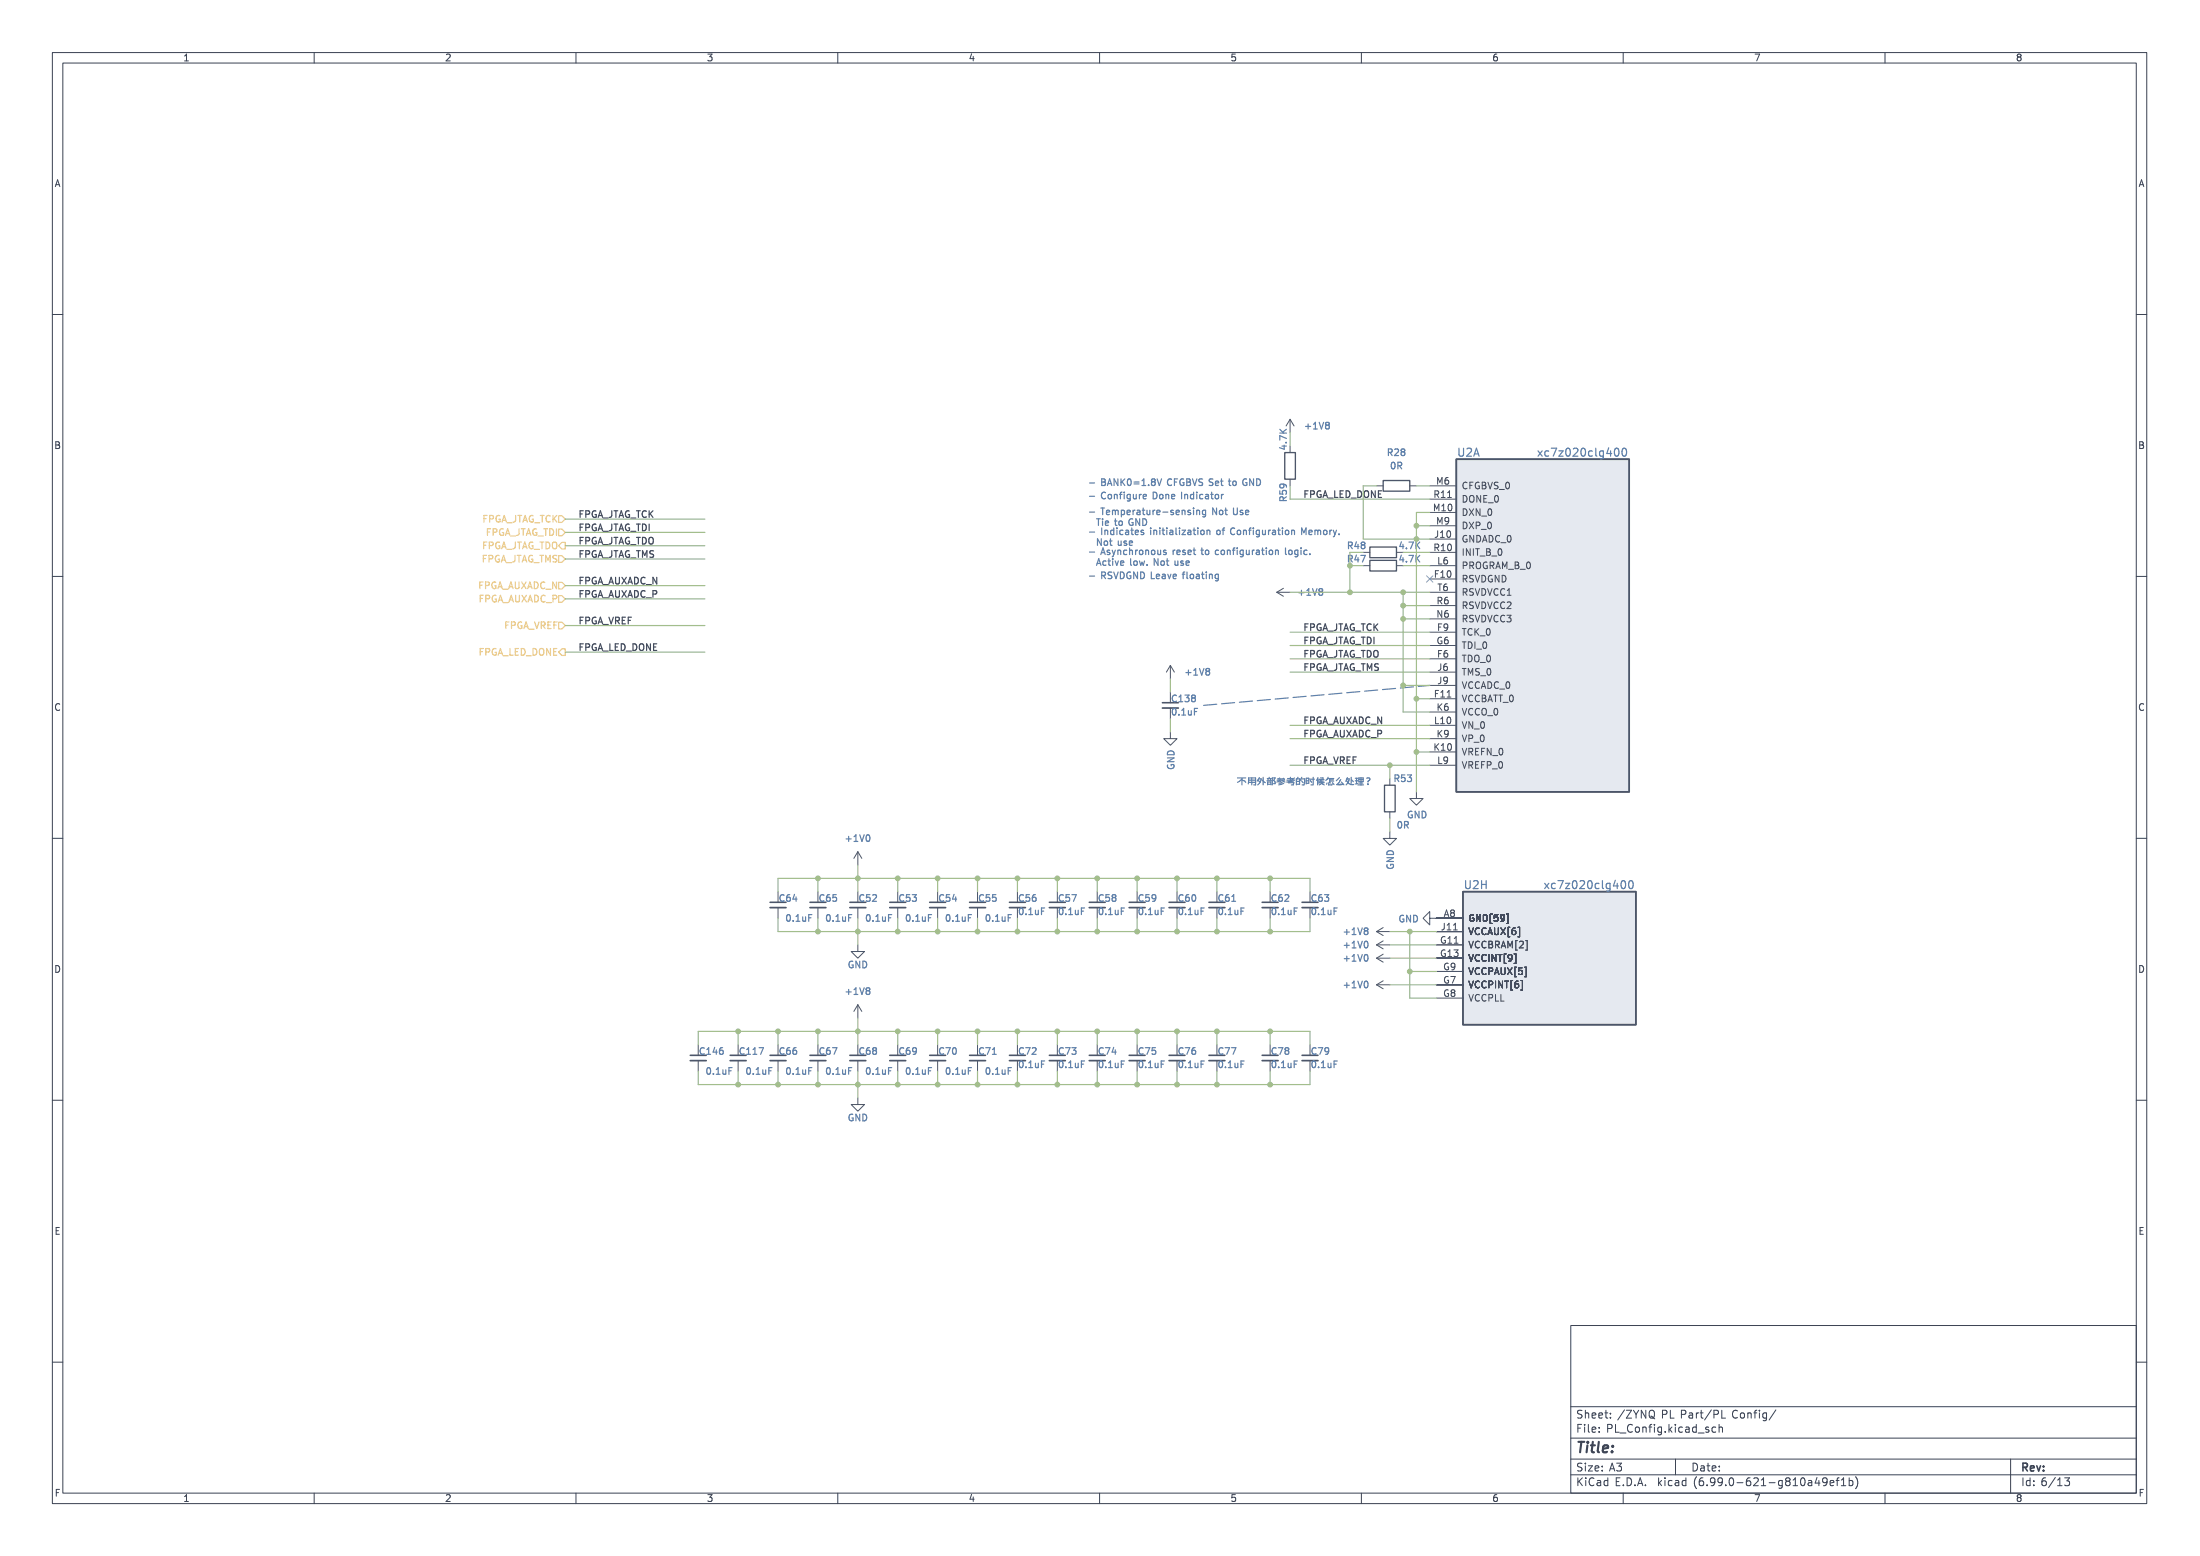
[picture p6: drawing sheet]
<svg xmlns="http://www.w3.org/2000/svg" width="420mm" height="297mm" viewBox="0 0 420 297" stroke-linecap="round" stroke-linejoin="round" font-family="sans-serif">
<g fill="none" stroke="#3b4252" stroke-width=".19">
<path d="M10 10h400v277h-400zM12 12h396v273h-396zM60 10v2M110 10v2M160 10v2M210 10v2M260 10v2M310 10v2M360 10v2M10 60h2M408 60h2M10 110h2"/>
<path d="M408 110h2M10 160h2M408 160h2M10 210h2M408 210h2M300 253h108v32h-108zM10 260h2M300 278.5h108M300 274.5h108M300 268.5h108M308.7 279.3h1l-.5 .6M309.4 279.9l.3 .3v.3l-.3 .3"/>
<path d="M320 278.5v3M326.3 272.5l-.3-.1-.3 .2 .1 .2 .5 .2v.3h-.6M327.7 272.5l-.5-.1-.2 .3 .1 .6h.6M328.3 272.6l.2-.2 .4 .1 .1 .9M328.3 271.9v1.5M332.5 269.8l.4-.1 .3 .3-.2 .6h-.5M333.8 269.9l.2-.2 .4 .1v.9M333.8 269.7v1M334.9 269.7h.6M335.5 269.2l-.3 .2v1.3M336 269.2v.2M336 269.7v1"/>
<path d="M337.4 269.8l-.5-.1-.2 .3 .1 .6h.6M337.4 269.7v1.2l-.3 .3-.4-.1M339.2 269.1l-1.3 2M384 278.5v6.5M408 260h2M60 285v2M110 285v2M160 285v2M210 285v2M260 285v2M300 281.5h108M310 285v2"/>
<path d="M345.4 282.7h.5l.1 .9M346 283h-.5a.29 .29 0 0 0-.2 .3 .29 .29 0 0 0 .2 .3l.5-.1M347 282l-.3 1.1h.9M347.4 282.6v1M348.9 282.8l-.2 .2h-.5l-.1-.2 .1-.6 .5-.1 .2 .2a.99 .99 0 0 1-.4 1.3h-.3M349.5 283.1l.7-.1v-.3l-.5-.1-.2 .2 .1 .7h.6M350.7 282.6h.5M351.2 282.1l-.3 .2v1.3M351.7 283.6h.8M351.7 282.5l.4-.4v1.5M353.2 282.7l.4-.1 .3 .3-.2 .6h-.5M353.2 282.1v1.5"/>
<path d="M354.4 281.9a1.73 1.73 0 0 1 0 2.3M360 285v2M393 283.6h.8M394.3 282.1h.9l-.5 .6 .5 .1v.7l-.2 .1-.7-.1"/>
</g>
<g fill="none" stroke="#4c566a" stroke-width=".33">
<path d="M222 135.2h3M147.1 173.3h3M154.7 173.3h3M162.3 173.3h3.1M169.9 173.3h3.1M177.5 173.3h3.1M185.2 173.3h3M192.8 173.3h3M200.4 173.3h3.1M208 173.3h3.1M215.6 173.3h3.1M223.3 173.3h3"/>
<path d="M230.9 173.3h3M241 173.3h3.1M248.7 173.3h3M131.8 202.5h3.1M139.4 202.5h3.1M147.1 202.5h3M154.7 202.5h3M162.3 202.5h3.1M169.9 202.5h3.1M177.5 202.5h3.1M185.2 202.5h3M192.8 202.5h3"/>
<path d="M200.4 202.5h3.1M208 202.5h3.1M215.6 202.5h3.1M223.3 202.5h3M230.9 202.5h3M241 202.5h3.1M248.7 202.5h3"/>
</g>
<g fill="none" stroke="#4c566a" stroke-width=".3">
<path d="M278.1 87.7h33v63.5h-33zM222 134.1h3M147.1 172.2h3M154.7 172.2h3M162.3 172.2h3.1M169.9 172.2h3.1M177.5 172.2h3.1M185.2 172.2h3M192.8 172.2h3M200.4 172.2h3.1M208 172.2h3.1M215.6 172.2h3.1"/>
<path d="M223.3 172.2h3M230.9 172.2h3M241 172.2h3.1M248.7 172.2h3M279.4 170.2h33v25.4h-33zM131.8 201.5h3.1M139.4 201.5h3.1M147.1 201.5h3M154.7 201.5h3M162.3 201.5h3.1M169.9 201.5h3.1M177.5 201.5h3.1"/>
<path d="M185.2 201.5h3M192.8 201.5h3M200.4 201.5h3.1M208 201.5h3.1M215.6 201.5h3.1M223.3 201.5h3M230.9 201.5h3M241 201.5h3.1M248.7 201.5h3"/>
</g>
<g fill="none" stroke="#4c566a" stroke-width=".19">
<path d="M246.4 80v2.6M246.4 85.1v1.3M246.4 91.5v1.2M246.4 80l-.8 1.3M246.4 80l.7 1.3M262.9 92.7h1.3M269.2 92.7h1.3M273 97.8h5.1M273 92.7h5.1M273 95.3h5.1M243.8 113.1h2.6M243.8 113.1l1.3 .7"/>
<path d="M245.1 112.3l-1.3 .8M260.3 108h1.3M260.3 105.4h1.3M266.7 108h1.3M266.7 105.4h1.3M273 110.5h5.1M273 102.9h5.1M273 108h5.1M273 100.4h5.1M273 118.1h5.1M273 105.4h5.1M273 115.6h5.1"/>
<path d="M273 113.1h5.1M223.5 139.7v1.3h1.3l-1.3 1.3-1.3-1.3h1.3M223.5 127l-.7 1.3M223.5 127v2.6M223.5 127l.8 1.3M273 133.4h5.1M273 125.8h5.1M273 120.7h5.1M273 123.2h5.1M273 128.3h5.1M273 130.8h5.1M273 135.9h5.1"/>
<path d="M273 138.5h5.1M265.4 158.8v1.3h1.3l-1.3 1.2-1.2-1.2h1.2M265.4 148.6v1.3M265.4 155v1.2M270.5 151.2v1.2h1.3l-1.3 1.3-1.3-1.3h1.3M273 143.5h5.1M273 141h5.1M273 146.1h5.1M148.6 173.3v2M156.2 173.3v2M163.8 162.6v2.5M163.8 173.3v2"/>
<path d="M163.8 162.6l-.7 1.3M163.8 162.6l.8 1.3M171.4 173.3v2M179.1 173.3v2M186.7 173.3v2M262.9 177.8l1.3 .8M262.9 177.8h2.5M264.2 179.6l-1.3 .8M264.2 177.1l-1.3 .7M273 175.3v-1.3l-1.2 1.3 1.2 1.3v-1.3h6.4M274.3 177.8h5.1M163.8 180.4v1.2h1.3l-1.3 1.3-1.2-1.3h1.2"/>
<path d="M163.8 191.8v2.5M163.8 191.8l-.7 1.3M163.8 191.8l.8 1.3M262.9 188l1.3 .8M262.9 188h2.5M262.9 180.4l1.3 .7M262.9 180.4h2.5M262.9 182.9l1.3 .8M262.9 182.9h2.5M264.2 187.2l-1.3 .8M264.2 182.2l-1.3 .7M274.3 188h5.1"/>
<path d="M274.3 180.4h5.1M274.3 182.9h5.1M274.3 185.5h5.1M274.3 190.5h5.1M133.3 202.5v2M141 202.5v2M148.6 202.5v2M156.2 202.5v2M163.8 209.6v1.3h1.3l-1.3 1.2-1.2-1.2h1.2M163.8 202.5v2M171.4 202.5v2M179.1 202.5v2"/>
<path d="M186.7 202.5v2"/>
</g>
<path d="M245.4 86.4h2v5.1h-2zM264.2 91.7h5v2.1h-5zM261.6 104.4h5.1v2.1h-5.1zM261.6 107h5.1v2h-5.1zM264.4 149.9h2v5.1h-2z" fill="none" stroke="#4c566a" stroke-width=".25"/>
<g fill="#e5e9f0" stroke="#e5e9f0" stroke-width=".19">
<path d="M278.1 87.7h33v63.5h-33z"/>
<path d="M279.4 170.2h33v25.4h-33z"/>
</g>
<g fill="none" stroke="#5e81ac" stroke-width=".23">
<path d="M218.3 99v1.3M218.9 99.2l.1 .6-.3 .4M229.7 94.4h-.4l-.2 .2 .1 .6h.5M230.3 94.4h.4l.1 .8M230.8 94.7h-.4l-.2 .2 .2 .3h.4M231.2 94.4h.5M231.4 94v1l.3 .2M232.1 94.5l.2-.1 .4 .1v.5l-.1 .2h-.3l-.2-.1zM232.9 97.5l.2-.1 .4 .1v.5l-.1 .2h-.3l-.2-.1zM233.3 94.4v.8M233.6 94.4l-.3 .2M233.9 97.4h.5"/>
<path d="M234.1 97v1.1l.3 .1M235.6 97v1l.2 .2h.4l.1-.2v-1M237.3 97.5l-.3-.1-.2 .2 .1 .2 .4 .1v.3h-.5M237.9 97.8l.6-.1-.1-.2-.3-.1-.2 .2v.6h.5M238.1 91.5a.59 .59 0 0 0-.8 .6 .59 .59 0 0 0 .8 .5v-.5h-.2M239.4 91.4v1.3l-.7-1.3v1.3M240 91.4a.64 .64 0 0 1 .7 .7 .64 .64 0 0 1-.7 .6zM293.7 86.1l.8 1M294.5 86.1l-.8 1M309.9 85.7l.2-.1a.81 .81 0 0 1 .6 .7 .81 .81 0 0 1-.6 .8l-.2-.2-.1-.4zM215 103.7l.2 .2-.1 .2M215 103.3h.1"/>
<path d="M215.7 103.7l.6-.1-.1-.3h-.5v.8M224.4 107.1l.1 .8h.3l.1-.1M224.9 107.1v.8M226 107.1h-.3l-.2 .2 .1 .1 .4 .2v.3h-.5M226.5 107.5l.6-.1v-.3h-.4l-.2 .2 .1 .6h.5M229.5 109.6h.5M229.7 109.2v1.1l.3 .2M230.4 109.2v.1M230.4 109.6v.9M231 109.7l.2-.1 .3 .1v.8M231 109.6v.9M232.7 109.7l-.4-.1-.2 .3 .1 .5h.5"/>
<path d="M232.7 109.6v1l-.3 .3-.3-.1M241.8 104.6v.1M242.4 105.1l.2-.1 .4 .1 .1 .5-.2 .2-.3 .1-.2-.2zM243.6 105.1l.2-.1 .3 .1v.8M243.6 105v.9M245.5 104.6v1.1l.2 .2M246.1 101.3v.6M246.2 105.1l.2-.1 .3 .1 .1 .5-.1 .2-.3 .1-.2-.2zM246.7 101.2v.9M246.7 101.3l.2-.1 .3 .1v.8M247.9 105.1l-.4-.1-.2 .3 .1 .5h.5M247.9 105v1.1l-.3 .2-.3-.1"/>
<path d="M248.5 104.6v.1M248.5 105v.9M248.6 102.1v-1.3l.4 .9 .4-.9v1.3M249.6 105.1l-.3-.1-.3 .3 .1 .5h.5M250 101.6l.6-.1-.1-.2-.3-.1-.2 .2v.6h.5M250.2 105.7v.2M251.1 101.3l.4-.1 .2 .2M251.1 101.2v.9M251.7 101.4l.2-.2 .3 .1v.8M251.7 101.4v.7M252.8 101.3l.2-.1 .4 .1v.5l-.1 .2-.3 .1-.2-.2zM254 101.2v.9"/>
<path d="M254.3 101.2l-.3 .3M254.6 101.2l.3 .9M254.9 102.1l-.3 .4M255.2 101.2l-.3 .9M255.7 101.9v.2M236.3 148.5h1.6M237.2 148.7v1.1M237.2 148.6l-.9 .8M237.2 148.9l.5 .2 .2 .3M238.4 149.7l.1-1.2h1.3v1.3h-.4M238.5 148.9h1.3M238.5 149.4h1.3"/>
<path d="M239.1 148.5v1.3M240.3 149l.3 .3M240.5 148.7h.4l-.2 .6-.5 .5M240.5 148.4l-.4 .7M241 148.9l.7 .5M241.2 148.4v1.4M242 149.1h.9M242 148.6h.8M242.1 149.7h.6M242.1 149.8v-.5h.6l.1 .5M242.1 148.7l.1 .2M242.4 148.4v.2"/>
<path d="M242.7 148.7l-.1 .3M243.2 149.6h.3v-.4l-.3-.2 .3-.5h-.5v1.3M243.9 148.9h1.5M244 148.7h1.2M244.4 148.5l-.2 .2M244.5 148.8l-.3 .4-.4 .1M244.7 149.1l-.4 .2M244.9 148.9l.5 .4M244.9 149.3l-.6 .2M245.1 148.6l.2 .2M245.2 149.5l-1 .3M245.8 148.9h1.5"/>
<path d="M245.9 148.6h1M246.1 149.4h1l-.1 .4h-.4M246.2 149.2l-.1 .3M246.4 148.4v.5M247 149.1l-.8 .1M247.2 148.5l-1.2 .8h-.3M247.6 149.7h.6v-1h-.6v1.1M247.6 149.2h.6M247.9 148.4l-.1 .3M248.5 148.7h.7l-.2 1.1h-.3M248.6 149.1l.3 .3M248.6 148.4l-.3 .6"/>
<path d="M249.5 149.1h.4M249.5 149.5h.4v-.9h-.4v1.1M250.1 148.7h.9M250.2 149l.3 .4M250.4 149.8h.3M250.8 148.4v1.4M251.6 148.7v1.1M251.7 148.4l-.2 .6M251.9 148.7v.8M251.9 149.4h1M251.9 148.8h1M252.1 149.1h.8"/>
<path d="M252.2 148.5h.5v.3M252.2 148.9l-.1 .4M252.4 149.4l.1 .2 .4 .2M252.4 149.1v.4l-.5 .3M253.5 149.5l-.2 .2M253.5 148.7l-.3 .3M253.6 148.6h1.1M253.6 148.4l-.1 .4M253.8 149.5v.3M253.8 149.4l.3 .1M253.9 149.1h.8M253.9 148.9h.8"/>
<path d="M253.9 148.6v.7M254.4 149.7v.1h-.7M254.5 149.4l.3 .4M255.3 149.8h1.1M255.8 149.3l-.5 .5M255.8 148.4l-.6 .7M255.9 149.7h.7M255.9 149l-.1 .2M256.1 148.8l-.2 .3M256.2 149.3l.5 .5M257.3 148.7h.4l-.2 .7M257.3 148.6l-.3 .6"/>
<path d="M257.3 148.4l-.2 .5 .3 .5M257.4 149.4l-.3 .4M257.4 149.4l.5 .3 .4 .1M257.6 148.9l-.2 .6M257.9 149.8h.6M258.1 148.4v1.1M258.1 148.9l.4 .3M258.8 149.1h.5M258.8 148.6h.5M259.1 148.6v1M259.3 149.8h1.1M259.3 149.6l-.5 .1"/>
<path d="M259.5 148.5h.8v.7h-.8zM259.5 148.8h.8M259.5 149.5h.8M259.9 148.5v1.3M261 148.6l.4-.1 .2 .2-.3 .6M261.3 149.7v.1M295 168.6l.8 1M295.8 168.6l-.8 1M311.2 168.3l.2-.2a.81 .81 0 0 1 .5 .8 .81 .81 0 0 1-.5 .7l-.2-.1-.2-.4z"/>
</g>
<path d="M287.7 174.5h.3v1.8h-.3M289.2 182.1h.3v1.8h-.3M290.5 187.2h.3v1.8h-.3M291.2 184.6h.3v1.9h-.3" fill="none" stroke="#434c5e" stroke-width=".19"/>
<path d="M106.7 98.5h.6l.6 .6-.6 .6h-.6zM106.7 118.8h.6l.6 .6-.6 .7h-.6zM106.7 101h.6l.6 .6-.6 .7h-.6zM106.7 106.1h.6l.6 .6-.6 .7h-.6zM106.7 113.7h.6l.6 .6-.6 .7h-.6zM106.7 111.2h.6l.6 .6-.6 .6h-.6zM107.3 103.5h.6v1.3h-.6l-.6-.6zM107.3 123.9h.6v1.2h-.6l-.6-.6z" fill="none" stroke="#ebcb8b" stroke-width=".23"/>
<path d="M229.9 134.7l43.1-3.9" fill="none" stroke="#5e81ac" stroke-width=".23" stroke-dasharray="2.5 .9"/>
<g fill="none" stroke="#a3be8c" stroke-width=".23">
<path d="M107.9 99.1h26.7M246.4 95.3h26.6M246.4 82.6v2.5M262.9 92.7h-2.6v10.2h12.7M270.5 92.7h2.5M273 97.8h-2.5v53.4M107.9 119.4h26.7M107.9 111.8h26.7M107.9 101.6h26.7M107.9 106.7h26.7M107.9 104.2h26.7M107.9 114.3h26.7"/>
<path d="M246.4 113.1h26.6M257.8 108h2.5M257.8 105.4v7.7M268 113.1v22.8h5M268 108h5M268 118.1h5M268 115.6h5M268 105.4h5M270.5 100.4h2.5M107.9 124.5h26.7M223.5 129.6v2.5M223.5 137.2v2.5"/>
<path d="M246.4 123.2h26.6M246.4 125.8h26.6M246.4 128.3h26.6M246.4 138.5h26.6M246.4 120.7h26.6M268 130.8h5M270.5 133.4h2.5M246.4 146.1h26.6M246.4 141h26.6M265.4 146.1v2.5M265.4 156.2v2.6M270.5 143.5h2.5"/>
<path d="M148.6 175.3v2.5h101.6v-2.5M148.6 170.2v-2.5h101.6v2.5M156.2 167.7v2.5M156.2 175.3v2.5M163.8 165.1v5.1M163.8 175.3v5.1M171.4 167.7v2.5M171.4 175.3v2.5M179.1 167.7v2.5M179.1 175.3v2.5M186.7 167.7v2.5M186.7 175.3v2.5"/>
<path d="M194.3 167.7v2.5M194.3 175.3v2.5M201.9 167.7v2.5M201.9 175.3v2.5M209.5 167.7v2.5M209.5 175.3v2.5M217.2 167.7v2.5M217.2 175.3v2.5M224.8 167.7v2.5M224.8 175.3v2.5M232.4 167.7v2.5M232.4 175.3v2.5"/>
<path d="M242.6 167.7v2.5M242.6 175.3v2.5M265.4 177.8h8.9M269.2 177.8v12.7h5.1M133.3 199.4v-2.5h116.9v2.5M141 196.9v2.5M148.6 196.9v2.5M156.2 196.9v2.5M163.8 194.3v5.1M171.4 196.9v2.5M179.1 196.9v2.5M186.7 196.9v2.5"/>
<path d="M194.3 196.9v2.5M201.9 196.9v2.5M209.5 196.9v2.5M217.2 196.9v2.5M224.8 196.9v2.5M232.4 196.9v2.5M242.6 196.9v2.5M265.4 182.9h8.9M265.4 180.4h8.9M265.4 188h8.9M269.2 185.5h5.1M133.3 204.5v2.5h116.9v-2.5"/>
<path d="M141 204.5v2.5M148.6 204.5v2.5M156.2 204.5v2.5M163.8 204.5v5.1M171.4 204.5v2.5M179.1 204.5v2.5M186.7 204.5v2.5M194.3 204.5v2.5M201.9 204.5v2.5M209.5 204.5v2.5M217.2 204.5v2.5M224.8 204.5v2.5"/>
<path d="M232.4 204.5v2.5M242.6 204.5v2.5"/>
</g>
<path d="M272.4 109.9l1.3 1.2M273.7 109.9l-1.3 1.2" fill="none" stroke="#81a1c1" stroke-width=".19"/>
<g fill="#a3be8c" stroke="#a3be8c" stroke-width=".19">
<circle cx="217.2" cy="207" r=".46"/>
<circle cx="224.8" cy="207" r=".46"/>
<circle cx="209.5" cy="207" r=".46"/>
<circle cx="201.9" cy="207" r=".46"/>
<circle cx="209.5" cy="196.9" r=".46"/>
<circle cx="232.4" cy="177.8" r=".46"/>
<circle cx="242.6" cy="177.8" r=".46"/>
<circle cx="242.6" cy="167.7" r=".46"/>
<circle cx="269.2" cy="177.8" r=".46"/>
<circle cx="269.2" cy="185.5" r=".46"/>
<circle cx="201.9" cy="167.7" r=".46"/>
<circle cx="194.3" cy="167.7" r=".46"/>
<circle cx="201.9" cy="177.8" r=".46"/>
<circle cx="201.9" cy="196.9" r=".46"/>
<circle cx="209.5" cy="177.8" r=".46"/>
<circle cx="194.3" cy="177.8" r=".46"/>
<circle cx="209.5" cy="167.7" r=".46"/>
<circle cx="179.1" cy="167.7" r=".46"/>
<circle cx="270.5" cy="143.5" r=".46"/>
<circle cx="268" cy="130.8" r=".46"/>
<circle cx="270.5" cy="133.4" r=".46"/>
<circle cx="265.4" cy="146.1" r=".46"/>
<circle cx="217.2" cy="167.7" r=".46"/>
<circle cx="217.2" cy="177.8" r=".46"/>
<circle cx="224.8" cy="177.8" r=".46"/>
<circle cx="232.4" cy="207" r=".46"/>
<circle cx="232.4" cy="196.9" r=".46"/>
<circle cx="232.4" cy="167.7" r=".46"/>
<circle cx="224.8" cy="167.7" r=".46"/>
<circle cx="242.6" cy="207" r=".46"/>
<circle cx="217.2" cy="196.9" r=".46"/>
<circle cx="224.8" cy="196.9" r=".46"/>
<circle cx="242.6" cy="196.9" r=".46"/>
<circle cx="268" cy="118.1" r=".46"/>
<circle cx="257.8" cy="113.1" r=".46"/>
<circle cx="186.7" cy="207" r=".46"/>
<circle cx="194.3" cy="196.9" r=".46"/>
<circle cx="194.3" cy="207" r=".46"/>
<circle cx="186.7" cy="196.9" r=".46"/>
<circle cx="179.1" cy="207" r=".46"/>
<circle cx="156.2" cy="177.8" r=".46"/>
<circle cx="186.7" cy="167.7" r=".46"/>
<circle cx="186.7" cy="177.8" r=".46"/>
<circle cx="179.1" cy="177.8" r=".46"/>
<circle cx="171.4" cy="177.8" r=".46"/>
<circle cx="171.4" cy="167.7" r=".46"/>
<circle cx="270.5" cy="102.9" r=".46"/>
<circle cx="268" cy="115.6" r=".46"/>
<circle cx="257.8" cy="108" r=".46"/>
<circle cx="268" cy="113.1" r=".46"/>
<circle cx="270.5" cy="100.4" r=".46"/>
<circle cx="156.2" cy="196.9" r=".46"/>
<circle cx="148.6" cy="196.9" r=".46"/>
<circle cx="148.6" cy="207" r=".46"/>
<circle cx="156.2" cy="207" r=".46"/>
<circle cx="163.8" cy="167.7" r=".46"/>
<circle cx="163.8" cy="177.8" r=".46"/>
<circle cx="156.2" cy="167.7" r=".46"/>
<circle cx="171.4" cy="196.9" r=".46"/>
<circle cx="179.1" cy="196.9" r=".46"/>
<circle cx="141" cy="207" r=".46"/>
<circle cx="141" cy="196.9" r=".46"/>
<circle cx="171.4" cy="207" r=".46"/>
<circle cx="163.8" cy="207" r=".46"/>
<circle cx="163.8" cy="196.9" r=".46"/>
</g>
<text font-size="2.8" fill="#3b4252" x="301" y="277.3">Title:</text>
<g font-size="2.1" fill="#5e81ac">
<text x="278.3" y="87.2">U2A</text>
<text x="294.8" y="87.2">xc7z020clg400</text>
<text x="279.7" y="169.7">U2H</text>
<text x="296.1" y="169.7">xc7z020clg400</text>
</g>
<g font-size="2.1" fill="#3b4252">
<text x="301" y="273.5">File: PL_Config.kicad_sch</text>
<text x="301" y="270.8">Sheet: /ZYNQ PL Part/PL Config/</text>
<text x="301" y="280.9">Size: A3</text>
<text x="323" y="280.9">Date:</text>
<text x="386" y="280.9">Rev:</text>
<text x="301" y="283.7">KiCad E.D.A. kicad (6.99.0-621-g810a49ef1b)</text>
<text x="386" y="283.7">Id: 6/13</text>
</g>
<g font-size="1.8" fill="#3b4252">
<text x="35" y="11.7">1</text>
<text x="85" y="11.7">2</text>
<text x="135" y="11.7">3</text>
<text x="185" y="11.7">4</text>
<text x="235" y="11.7">5</text>
<text x="285" y="11.7">6</text>
<text x="335" y="11.7">7</text>
<text x="385" y="11.7">8</text>
<text x="10.3" y="35.7">A</text>
<text x="408.3" y="35.7">A</text>
<text x="10.3" y="85.7">B</text>
<text x="408.3" y="85.7">B</text>
<text x="10.3" y="135.7">C</text>
<text x="408.3" y="135.7">C</text>
<text x="10.3" y="185.7">D</text>
<text x="408.3" y="185.7">D</text>
<text x="10.4" y="235.7">E</text>
<text x="408.4" y="235.7">E</text>
<text x="10.4" y="285.7">F</text>
<text x="35" y="286.7">1</text>
<text x="85" y="286.7">2</text>
<text x="135" y="286.7">3</text>
<text x="185" y="286.7">4</text>
<text x="235" y="286.7">5</text>
<text x="285" y="286.7">6</text>
<text x="335" y="286.7">7</text>
<text x="385" y="286.7">8</text>
<text x="408.4" y="285.7">F</text>
</g>
<g font-size="1.8" fill="#5e81ac">
<text x="249.5" y="82">+1V8</text>
<text x="245.7" y="85.7" transform="rotate(-90 245.7 85.7)">4.7K</text>
<text x="265.1" y="87">R28</text>
<text x="265.6" y="89.6">0R</text>
<text x="207.5" y="95.3">- Configure Done Indicator</text>
<text x="207.5" y="92.7">- BANK0=1.8V CFGBVS Set to GND</text>
<text x="207.5" y="98.3">- Temperature-sensing Not Use</text>
<text x="208.5" y="100.4">Tie to GND</text>
<text x="207.5" y="105.9">- Asynchronous reset to configuration logic.</text>
<text x="207.5" y="102.1">- Indicates initialization of Configuration Memory.</text>
<text x="208.5" y="108">Active low. Not use</text>
<text x="208.5" y="104.2">Not use</text>
<text x="257.5" y="107.4">R47</text>
<text x="267.4" y="104.8">4.7K</text>
<text x="267.4" y="107.4">4.7K</text>
<text x="207.5" y="110.5">- RSVDGND Leave floating</text>
<text x="248.2" y="113.7">+1V8</text>
<text x="226.6" y="128.9">+1V8</text>
<text x="224" y="136.6">0.1uF</text>
<text x="224" y="134">C138</text>
<text x="224.3" y="147" transform="rotate(-90 224.3 147)">GND</text>
<text x="266.3" y="149.3">R53</text>
<text x="161.7" y="160.7">+1V0</text>
<text x="266.8" y="158.2">0R</text>
<text x="268.7" y="156.2">GND</text>
<text x="266.2" y="166.1" transform="rotate(-90 266.2 166.1)">GND</text>
<text x="148.9" y="172.1">C64</text>
<text x="156.6" y="172.1">C65</text>
<text x="164.2" y="172.1">C52</text>
<text x="171.8" y="172.1">C53</text>
<text x="179.4" y="172.1">C54</text>
<text x="187" y="172.1">C55</text>
<text x="194.7" y="172.1">C56</text>
<text x="202.3" y="172.1">C57</text>
<text x="209.9" y="172.1">C58</text>
<text x="217.5" y="172.1">C59</text>
<text x="225.1" y="172.1">C60</text>
<text x="232.8" y="172.1">C61</text>
<text x="242.9" y="172.1">C62</text>
<text x="250.5" y="172.1">C63</text>
<text x="150.3" y="175.9">0.1uF</text>
<text x="157.9" y="175.9">0.1uF</text>
<text x="165.5" y="175.9">0.1uF</text>
<text x="173.2" y="175.9">0.1uF</text>
<text x="180.8" y="175.9">0.1uF</text>
<text x="188.4" y="175.9">0.1uF</text>
<text x="194.7" y="174.7">0.1uF</text>
<text x="202.4" y="174.7">0.1uF</text>
<text x="210" y="174.7">0.1uF</text>
<text x="217.6" y="174.7">0.1uF</text>
<text x="225.2" y="174.7">0.1uF</text>
<text x="232.8" y="174.7">0.1uF</text>
<text x="243" y="174.7">0.1uF</text>
<text x="250.6" y="174.7">0.1uF</text>
<text x="256.9" y="178.5">+1V8</text>
<text x="267.1" y="176.1">GND</text>
<text x="161.9" y="184.8">GND</text>
<text x="256.9" y="181">+1V0</text>
<text x="256.9" y="183.6">+1V0</text>
<text x="161.7" y="189.9">+1V8</text>
<text x="256.9" y="188.6">+1V0</text>
<text x="133.8" y="201.3">C146</text>
<text x="141.4" y="201.3">C117</text>
<text x="148.9" y="201.3">C66</text>
<text x="156.6" y="201.3">C67</text>
<text x="164.2" y="201.3">C68</text>
<text x="171.8" y="201.3">C69</text>
<text x="179.4" y="201.3">C70</text>
<text x="187" y="201.3">C71</text>
<text x="194.7" y="201.3">C72</text>
<text x="194.7" y="203.9">0.1uF</text>
<text x="202.3" y="201.3">C73</text>
<text x="202.4" y="203.9">0.1uF</text>
<text x="209.9" y="201.3">C74</text>
<text x="210" y="203.9">0.1uF</text>
<text x="217.5" y="201.3">C75</text>
<text x="217.6" y="203.9">0.1uF</text>
<text x="225.1" y="201.3">C76</text>
<text x="225.2" y="203.9">0.1uF</text>
<text x="232.8" y="201.3">C77</text>
<text x="232.8" y="203.9">0.1uF</text>
<text x="242.9" y="201.3">C78</text>
<text x="243" y="203.9">0.1uF</text>
<text x="250.5" y="201.3">C79</text>
<text x="250.6" y="203.9">0.1uF</text>
<text x="135.1" y="205.1">0.1uF</text>
<text x="142.7" y="205.1">0.1uF</text>
<text x="150.3" y="205.1">0.1uF</text>
<text x="157.9" y="205.1">0.1uF</text>
<text x="165.5" y="205.1">0.1uF</text>
<text x="173.2" y="205.1">0.1uF</text>
<text x="180.8" y="205.1">0.1uF</text>
<text x="188.4" y="205.1">0.1uF</text>
<text x="161.9" y="214">GND</text>
</g>
<g font-size="1.8" fill="#a3be8c">
<text x="245.7" y="95.6" transform="rotate(-90 245.7 95.6)">R59</text>
<text x="257.5" y="104.8">R48</text>
</g>
<g font-size="1.8" fill="#434c5e">
<text x="248.9" y="95">FPGA_LED_DONE</text>
<text x="274" y="95">R11</text>
<text x="274.4" y="92.5">M6</text>
<text x="279.1" y="93.4">CFGBVS_0</text>
<text x="279.1" y="95.9">DONE_0</text>
<text x="110.5" y="101.4">FPGA_JTAG_TDI</text>
<text x="110.5" y="98.8">FPGA_JTAG_TCK</text>
<text x="273.9" y="97.6">M10</text>
<text x="274.4" y="100.1">M9</text>
<text x="279.1" y="98.5">DXN_0</text>
<text x="279.1" y="101">DXP_0</text>
<text x="110.5" y="106.5">FPGA_JTAG_TMS</text>
<text x="110.5" y="103.9">FPGA_JTAG_TDO</text>
<text x="274" y="105.2">R10</text>
<text x="274.1" y="102.7">J10</text>
<text x="274.6" y="107.7">L6</text>
<text x="279.1" y="103.5">GNDADC_0</text>
<text x="279.1" y="106.1">INIT_B_0</text>
<text x="110.5" y="111.5">FPGA_AUXADC_N</text>
<text x="274.1" y="110.3">F10</text>
<text x="274.6" y="112.8">T6</text>
<text x="279.1" y="111.2">RSVDGND</text>
<text x="279.1" y="108.6">PROGRAM_B_0</text>
<text x="279.1" y="113.7">RSVDVCC1</text>
<text x="110.5" y="119.2">FPGA_VREF</text>
<text x="110.5" y="114.1">FPGA_AUXADC_P</text>
<text x="274.5" y="117.9">N6</text>
<text x="274.5" y="115.4">R6</text>
<text x="279.1" y="118.8">RSVDVCC3</text>
<text x="279.1" y="116.2">RSVDVCC2</text>
<text x="110.5" y="124.2">FPGA_LED_DONE</text>
<text x="248.9" y="120.4">FPGA_JTAG_TCK</text>
<text x="248.9" y="123">FPGA_JTAG_TDI</text>
<text x="248.9" y="125.5">FPGA_JTAG_TDO</text>
<text x="274.4" y="123">G6</text>
<text x="274.6" y="125.5">F6</text>
<text x="274.6" y="120.4">F9</text>
<text x="279.1" y="121.3">TCK_0</text>
<text x="279.1" y="123.9">TDI_0</text>
<text x="248.9" y="128">FPGA_JTAG_TMS</text>
<text x="274.6" y="128.1">J6</text>
<text x="274.6" y="130.6">J9</text>
<text x="279.1" y="126.4">TDO_0</text>
<text x="279.1" y="128.9">TMS_0</text>
<text x="279.1" y="131.5">VCCADC_0</text>
<text x="274.1" y="133.1">F11</text>
<text x="274.5" y="135.7">K6</text>
<text x="279.1" y="134">VCCBATT_0</text>
<text x="279.1" y="136.6">VCCO_0</text>
<text x="248.9" y="140.7">FPGA_AUXADC_P</text>
<text x="248.9" y="138.2">FPGA_AUXADC_N</text>
<text x="274" y="143.3">K10</text>
<text x="274.1" y="138.2">L10</text>
<text x="274.5" y="140.8">K9</text>
<text x="279.1" y="141.6">VP_0</text>
<text x="279.1" y="139.1">VN_0</text>
<text x="248.9" y="145.8">FPGA_VREF</text>
<text x="274.6" y="145.8">L9</text>
<text x="279.1" y="144.2">VREFN_0</text>
<text x="279.1" y="146.7">VREFP_0</text>
<text x="275.4" y="177.6">J11</text>
<text x="275.7" y="175">A8</text>
<text x="280.4" y="175.9">GND[59]</text>
<text x="280.4" y="178.5">VCCAUX[6]</text>
<text x="275.2" y="180.1">G11</text>
<text x="275.2" y="182.7">G13</text>
<text x="275.7" y="185.2">G9</text>
<text x="280.4" y="181">VCCBRAM[2]</text>
<text x="280.4" y="183.6">VCCINT[9]</text>
<text x="275.7" y="187.7">G7</text>
<text x="275.7" y="190.3">G8</text>
<text x="280.4" y="186.1">VCCPAUX[5]</text>
<text x="280.4" y="188.6">VCCPINT[6]</text>
<text x="280.4" y="191.2">VCCPLL</text>
</g>
<g font-size="1.8" fill="#ebcb8b">
<text x="91.3" y="99.7">FPGA_JTAG_TCK</text>
<text x="91.2" y="104.8">FPGA_JTAG_TDO</text>
<text x="91.2" y="107.4">FPGA_JTAG_TMS</text>
<text x="92.1" y="102.3">FPGA_JTAG_TDI</text>
<text x="90.9" y="112.4">FPGA_AUXADC_N</text>
<text x="91" y="115">FPGA_AUXADC_P</text>
<text x="91.1" y="125.1">FPGA_LED_DONE</text>
<text x="96" y="120.1">FPGA_VREF</text>
</g>
</svg>
